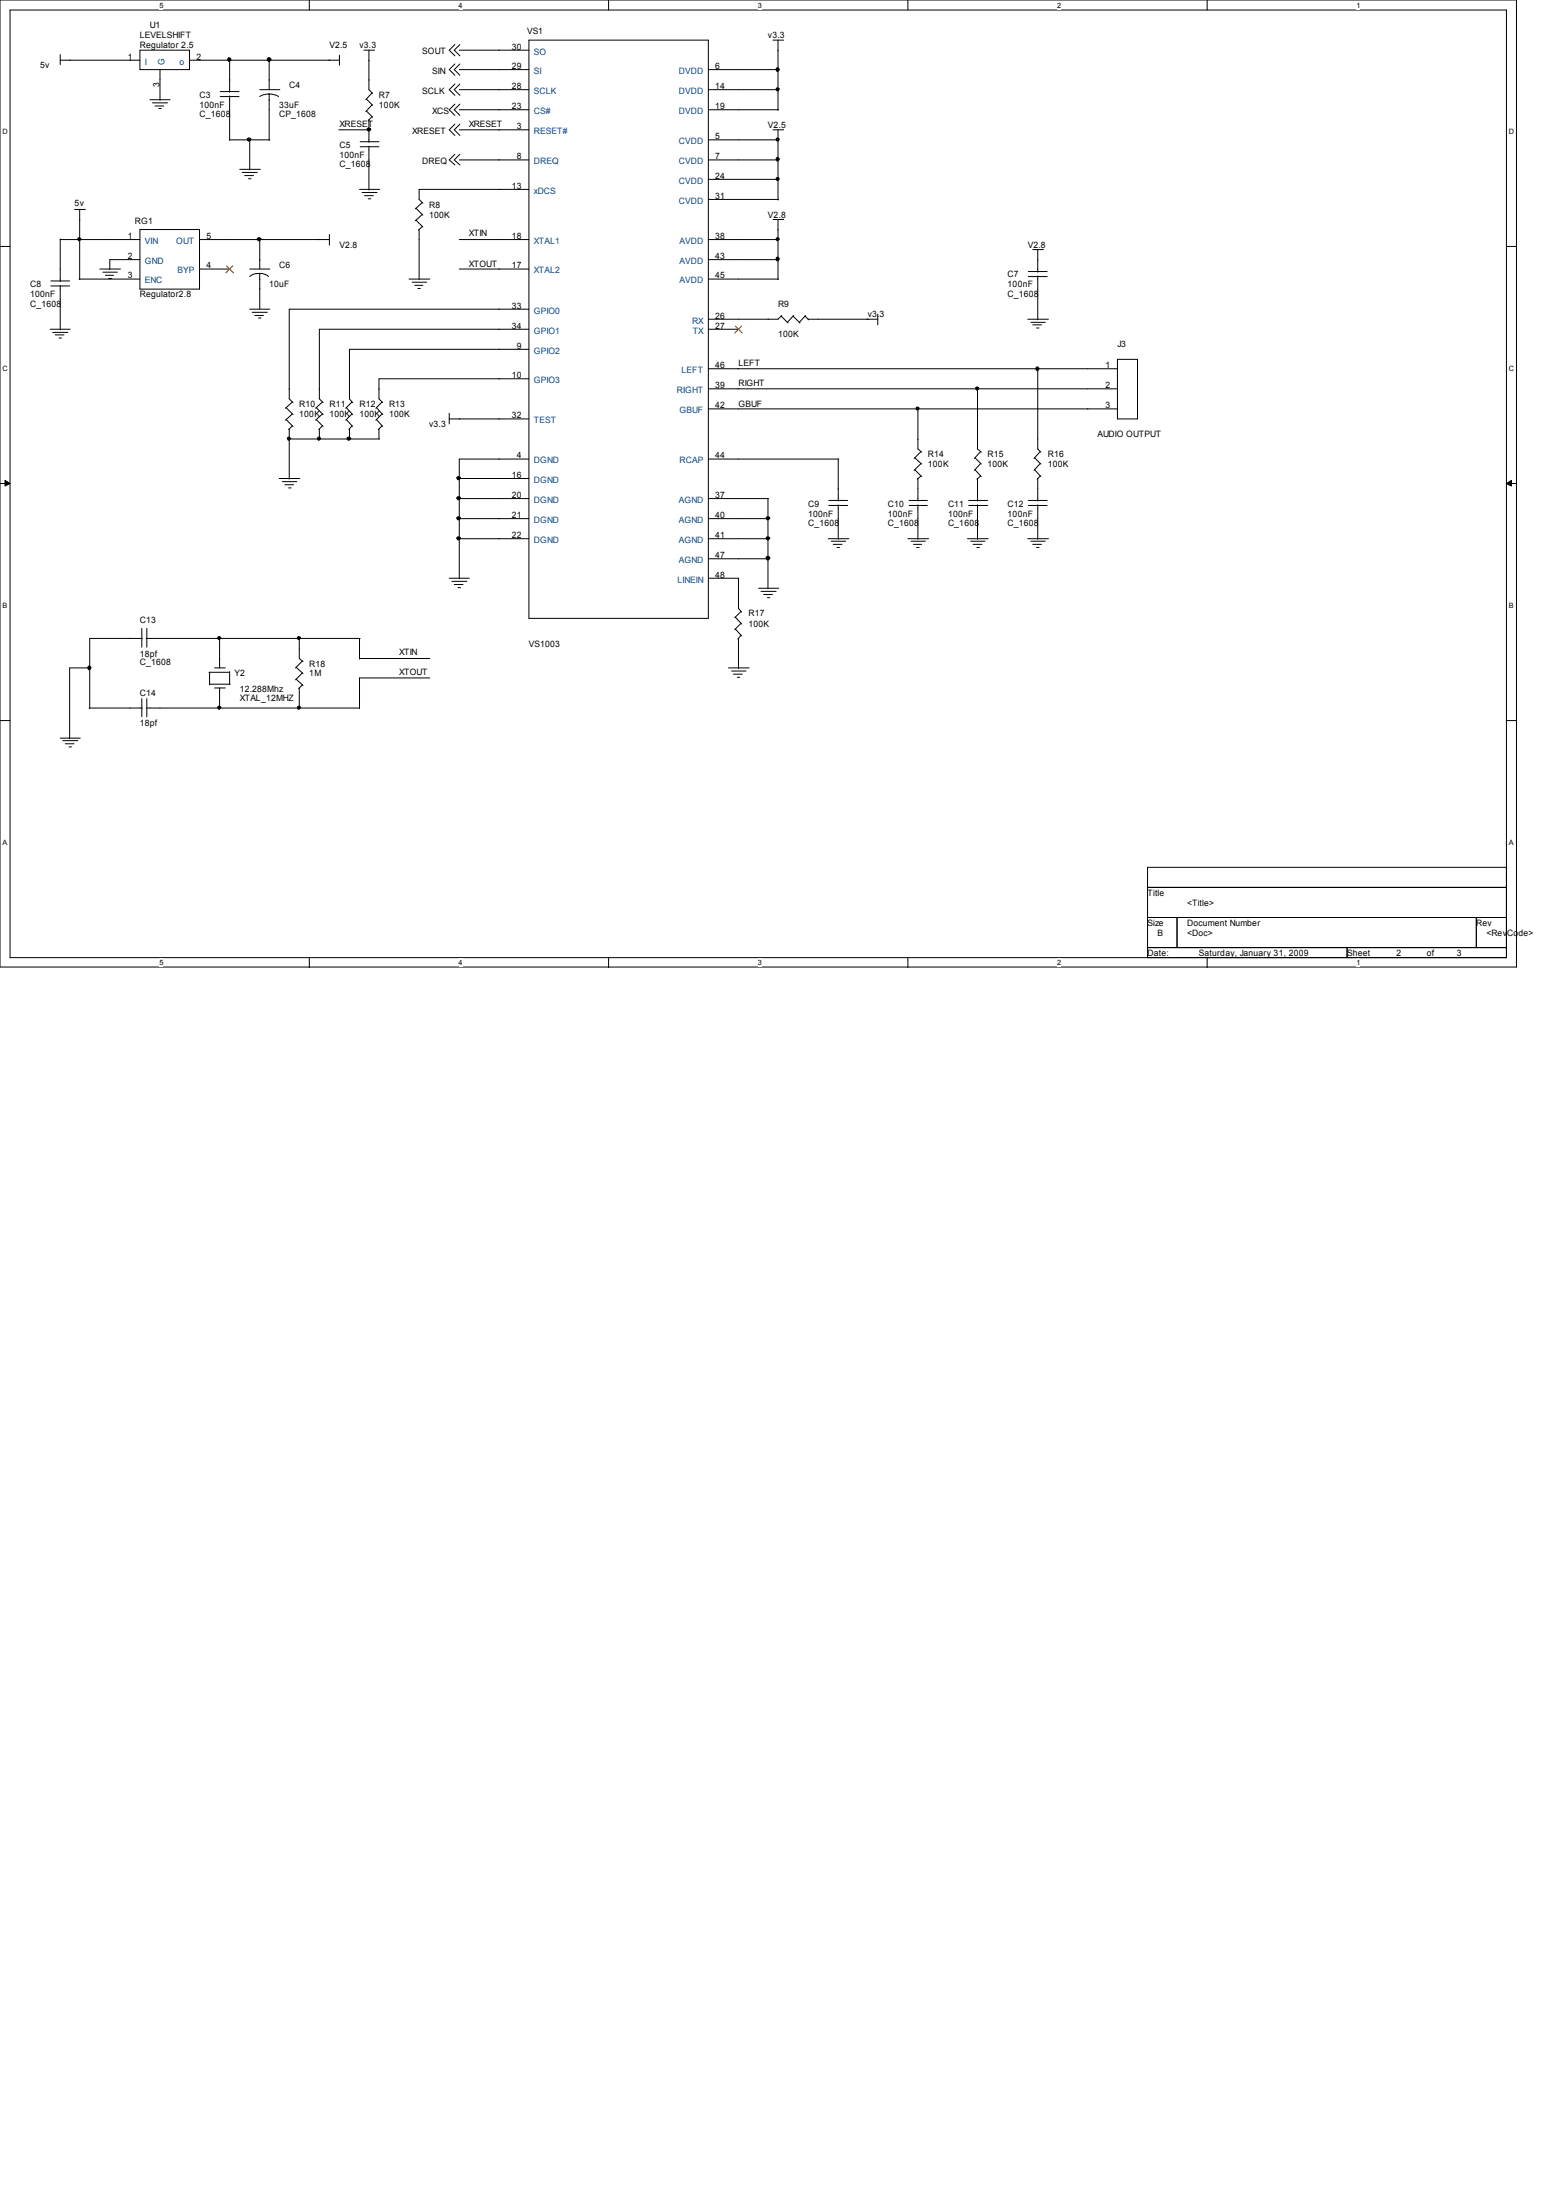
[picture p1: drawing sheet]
<svg xmlns="http://www.w3.org/2000/svg" width="210mm" height="297mm" viewBox="0 0 210 297" stroke-linecap="round" stroke-linejoin="round" font-family="sans-serif">
<path d="M0 0h204.6v130.6h-204.6zM1.4 1.4h201.9v127.9h-201.9z" fill="none" stroke="#000" stroke-width=".13"/>
<g fill="#fff">
<path d="M21.5 .2h.5v1.1h-.5z" fill-rule="evenodd"/>
<path d="M21.5 129.5h.5v1.1h-.5z" fill-rule="evenodd"/>
</g>
<path d="M41.7 0v1.4M41.7 129.3v1.3" fill="none" stroke="#000" stroke-width=".13"/>
<g fill="#fff">
<path d="M61.9 .2h.5v1.1h-.5z" fill-rule="evenodd"/>
<path d="M61.9 129.5h.5v1.1h-.5z" fill-rule="evenodd"/>
</g>
<path d="M82.1 0v1.4M82.1 129.3v1.3" fill="none" stroke="#000" stroke-width=".13"/>
<g fill="#fff">
<path d="M102.3 .2h.5v1.1h-.5z" fill-rule="evenodd"/>
<path d="M102.3 129.5h.5v1.1h-.5z" fill-rule="evenodd"/>
</g>
<path d="M122.5 0v1.4M122.5 129.3v1.3" fill="none" stroke="#000" stroke-width=".13"/>
<g fill="#fff">
<path d="M142.7 .2h.5v1.1h-.5z" fill-rule="evenodd"/>
<path d="M142.7 129.5h.5v1.1h-.5z" fill-rule="evenodd"/>
</g>
<path d="M162.9 0v1.4M162.9 129.3v1.3" fill="none" stroke="#000" stroke-width=".13"/>
<g fill="#fff">
<path d="M183 .2h.6v1.1h-.6z" fill-rule="evenodd"/>
<path d="M183 129.5h.6v1.1h-.6z" fill-rule="evenodd"/>
<path d="M.3 17.3h.6v1.1h-.6z" fill-rule="evenodd"/>
<path d="M203.6 17.3h.6v1.1h-.6z" fill-rule="evenodd"/>
<path d="M.3 49.2h.6v1.1h-.6z" fill-rule="evenodd"/>
<path d="M203.6 49.2h.6v1.1h-.6z" fill-rule="evenodd"/>
</g>
<path d="M0 33.3h1.4M203.3 33.3h1.3" fill="none" stroke="#000" stroke-width=".13"/>
<g fill="#fff">
<path d="M.3 81.2h.6v1.1h-.6z" fill-rule="evenodd"/>
<path d="M203.6 81.2h.6v1.1h-.6z" fill-rule="evenodd"/>
</g>
<path d="M0 65.3h1.4M203.3 65.3h1.3" fill="none" stroke="#000" stroke-width=".13"/>
<path d="M.7 64.9l.7 .4-.7 .3zM203.3 65.3l.7-.4v.7z" fill="#000" stroke="#000" stroke-width=".13"/>
<g fill="#fff">
<path d="M.3 113.2h.6v1.1h-.6z" fill-rule="evenodd"/>
<path d="M203.6 113.2h.6v1.1h-.6z" fill-rule="evenodd"/>
</g>
<g fill="none" stroke="#000" stroke-width=".13">
<path d="M8.1 8.1h10.8M8.1 7.4v1.3M18.9 6.8h6.7v2.6h-6.7zM20.2 13.5h2.7M20.6 13.9h2M20.9 14.3h1.2M21.4 14.6h.4M21.6 9.4v4.1M25.6 8.1h20.2M29.7 13h2.6M29.7 12.4h2.6M31 8.1v4.3"/>
<path d="M31 13v6M31 18.9h5.4M33.7 18.9v4M35.1 12.1h2.7M36.3 12.7l.7 .1 .6 .2M36.3 12.7a2.04 2.04 0 0 0-1.2 .3M36.3 8.1v4M36.3 12.7v6.3M45.7 17.5h4.1M45.8 7.5v1.3M48.6 19.8h2.5M48.6 19.1h2.5"/>
<path d="M49.1 6.8h1.4M49.4 13.4l.9 .8M49.4 15l.9 .8M49.8 6.8v5.3l.5 .5M49.8 16.2v3M49.8 19.7v6M50.2 12.5l-.8 1M50.2 14.1l-.8 1M50.2 15.7l-.5 .6M61.4 6l-.8 .8 .8 .7M61.4 8.6l-.8 .8 .8 .8M61.4 11.3l-.8 .8 .8 .8"/>
<path d="M61.4 14.1l-.8 .7 .8 .8M61.4 16.8l-.8 .7 .8 .8M62 17.5h9.4M62 6.8h9.4M62 9.4h9.4M62 12.1h9.4M62 14.8h9.4M62.1 6l-.8 .8 .8 .7M62.1 8.6l-.8 .8 .8 .8M62.1 11.3l-.8 .8 .8 .8M62.1 14.1l-.8 .7 .8 .8M62.1 16.8l-.8 .7 .8 .8"/>
<path d="M71.4 5.4h24.2v78.1h-24.2zM95.6 9.4h9.5M95.6 12.1h9.5M95.6 14.8h9.5M95.6 18.9h9.5M104.3 17.5h1.4M104.3 5.4h1.4M105 5.4v9.5M105 17.5v9.5M6.9 38.6h2.5M6.9 37.9h2.5M8.1 32.3v5.7"/>
<path d="M8.1 38.5v6M8.1 32.3h10.8M10.1 28.3h1.4M10.7 37.7h8.2M10.8 28.3v9.5M13.5 36.3h2.8M13.9 36.7h1.9M14.2 37.2h1.1M14.6 37.6h.5M18.9 31h8v8h-8zM18.9 35.1h-4.1v1.3M26.9 32.3h17.5"/>
<path d="M26.9 36.3h4.1M32.3 22.9h2.8M32.7 23.3h2M33 23.7h1.2M33.5 24.1h.4M33.7 36.3h2.7M35.1 36.9a1.58 1.58 0 0 1 1.1 .4M35.1 36.9h-.1a1.66 1.66 0 0 0-1.3 .4M35.1 32.3v4M35.1 36.9v4.8M44.4 31.7v1.4M48.5 25.6h2.7"/>
<path d="M48.9 26h2M49.2 26.4h1.2M49.7 26.8h.3M55.2 37.7h2.8M55.6 38.1h2M56 38.5h1.1M56.1 28.1l1 .9M56.1 29.7l1 .9M56.4 38.9h.3M56.6 31v6.8M57 27.3l-1 .9M57 29l-1 .8"/>
<path d="M57 30.6l-.5 .5M61.4 20.8l-.8 .8 .8 .7M62 32.3h9.4M62 36.3h9.4M62 21.6h9.4M62.1 20.8l-.8 .8 .8 .7M71.4 25.6h-14.8v1.3l.5 .5M95.6 37.7h9.5M95.6 32.3h9.5M95.6 21.6h9.5M95.6 24.2h9.5M95.6 26.9h9.5"/>
<path d="M95.6 35.1h9.5M104.3 29.6h1.4M105 29.6v8.2M138.8 37.3h2.5M138.8 36.7h2.5M139.4 33.7h1.4M140 33.7v3M140 37.3v5.9M6.8 44.4h2.7M7.1 44.9h2M7.5 45.2h1.1M8 45.6h.3"/>
<path d="M33.7 41.7h2.7M34 42.2h2.1M34.4 42.6h1.2M34.9 42.9h.3M38.6 55l.9 1M38.6 56.6l.9 1M39 57.9v6.8M39 59.3h12.2M39.5 54.3l-1 .8M39.5 55.9l-1 .8M39.5 57.5l-.6 .5M42.7 55l.9 1"/>
<path d="M42.7 56.6l.9 1M43.1 57.9v1.4M43.5 54.3l-.9 .8M43.5 55.9l-.9 .8M43.5 57.5l-.5 .5M46.7 55l.9 1M46.7 56.6l.9 1M47.2 57.9v1.4M47.5 54.3l-.8 .8M47.5 55.9l-.8 .8M47.5 57.5l-.4 .5M50.8 55l.8 1"/>
<path d="M50.8 56.6l.8 1M51.1 57.9v1.4M51.6 54.3l-.9 .8M51.6 55.9l-.9 .8M51.6 57.5l-.5 .5M60.6 56.6h10.8M60.6 55.8v1.4M71.4 44.4h-28.3v9.4l.5 .6M71.4 41.7h-32.4v12.1l.5 .6M71.4 47.2h-24.2v6.6l.4 .6M71.4 51.1h-20.3v2.7l.5 .6M95.6 44.4h4.1"/>
<path d="M95.6 49.8h55.2M95.6 52.5h55.2M95.6 55.2h55.2M105.4 42.7l.9 .9M105.5 42.6l-.5 .5h-9.4M107 42.7l.9 .9M107.1 42.6l-.8 .9M108.6 42.7l.5 .5M108.7 42.6l-.8 .9M109.1 43.1h9.3M118.4 42.4v1.5M123.9 55.2v5.4l.5 .4"/>
<path d="M131.9 52.4v8.2l.5 .4M138.7 43.1h2.8M139.1 43.5h2M139.4 43.9h1.1M139.9 44.3h.3M140 49.7v10.9l.5 .4M150.8 48.5h2.7v8.1h-2.7zM37.7 64.6h2.8M38.1 65h1.9M38.4 65.4h1.2M38.9 65.9h.4M60.6 78.1h2.7"/>
<path d="M61 78.5h2M61.3 78.9h1.2M61.8 79.3h.3M62 72.7h9.4M62 64.6h9.4M62 67.3h9.4M62 70h9.4M71.4 62h-9.4v16.1M95.6 78.1h4.1v4l.4 .5M95.6 72.7h8.1M95.6 62h17.6M95.6 67.3h8.1"/>
<path d="M95.6 70h8.1M95.6 75.4h8.1M102.4 79.4h2.7M102.7 79.8h2M103.6 67.3v12.2M111.8 72.7h2.8M111.8 68.2h2.6M111.8 67.6h2.6M112.2 73.1h1.9M112.4 73.5h1.2M112.9 73.9h.4M113.1 62v5.6"/>
<path d="M113.1 68.2v4.6M122.5 72.7h2.8M122.7 68.2h2.4M122.7 67.6h2.4M122.9 73.1h2M123.3 73.5h1.1M123.4 61.8l1 .9M123.4 63.4l1 .9M123.7 73.9h.3M123.9 64.6v3M123.9 68.2v4.6M124.3 61l-.9 .9"/>
<path d="M124.3 62.6l-.9 .9M124.3 64.3l-.5 .4M130.6 72.7h2.7M130.7 68.2h2.6M130.7 67.6h2.6M131 73.1h1.9M131.3 73.5h1.2M131.6 61.8l.8 .9M131.6 63.4l.8 .9M131.8 73.9h.4M131.9 64.6v3M131.9 68.2v4.6"/>
<path d="M132.3 61l-.8 .9M132.3 62.6l-.8 .9M132.3 64.3l-.5 .4M138.7 72.7h2.8M138.8 68.2h2.5M138.8 67.6h2.5M139.1 73.1h2M139.4 73.5h1.1M139.6 61.8l.9 .9M139.6 63.4l.9 .9M139.9 73.9h.3M140 64.6v3"/>
<path d="M140 68.2v4.6M140.4 61l-.9 .9M140.4 62.6l-.9 .9M140.4 64.3l-.4 .4M0 97.3h1.4M8.1 99.7h2.7M8.5 100h2M12 95.6h7.2M12.2 90.2h-2.8v9.5M19.1 84.8v2.6M19.1 94.3v2.5M19.2 86.2h-7.1v9.5"/>
<path d="M19.7 86.2h28.9M19.7 95.6h28.8M19.8 84.8v2.6M19.8 94.3v2.5M28.2 90.8h2.8M28.3 92.4h2.8M28.3 90.8v1.7M29 90.2h1.4M29 92.9h1.4M29.6 86.2v4M29.6 92.9v2.8M31 90.7v1.7"/>
<path d="M40 90.1l.9 .8M40 91.7l.9 .8M40.4 86.1v2.8l.5 .4M40.4 92.9v2.8M40.8 89.2l-.9 1M40.8 90.8l-.9 1M40.8 92.5l-.5 .5M48.5 86.2v2.8M48.5 88.9h9.5M58 91.5h-9.5v4.2M98.3 90.2h2.8M98.7 90.6h2"/>
<path d="M99 91h1.2M99.2 83.3l.9 .9M99.2 84.9l.9 1M99.5 91.4h.3M99.7 86.2v4.1M100 82.5l-.9 .9M100 84.2l-.9 .8M100 85.8l-.4 .5M103 80.3h1.2M103.5 80.7h.4M203.3 97.3h1.3M8.8 100.4h1.2"/>
<path d="M9.3 100.8h.4M154.9 117.1h48.4v12.2h-48.4zM154.9 119.8h48.4M154.9 123.9h48.4M154.9 127.9h48.4M158.8 123.9v4M181.8 127.9v1.4M199.2 123.9v4"/>
</g>
<path d="M30.6 35.9l.9 .9M31.4 35.9l-.9 .9M99.2 44l1 1M100.1 44l-1 1" fill="none" stroke="#804000" stroke-width=".13"/>
<g fill="#000" stroke="#000" stroke-width=".13">
<path d="M30.8 7.9h.3l.1 .1-.3 .3-.2-.3zM33.4 18.7l.2-.1 .3 .2-.3 .3-.2-.1zM36.2 7.8l.3 .1 .1 .1-.3 .3-.2-.3zM49.6 17.3h.2l.2 .1-.2 .3-.2-.1zM104.8 18.7h.3l.1 .1-.1 .2-.2 .1-.1-.1zM104.8 11.9h.3l.1 .1-.1 .2-.2 .1-.1-.1zM104.8 9.2h.3l.1 .2-.3 .3-.2-.3zM10.6 32.1h.2l.1 .2-.1 .1-.1 .1-.1-.1zM34.8 32.1h.2l.2 .2-.2 .2-.2-.1zM104.8 21.3h.3l.1 .2-.3 .3-.2-.3zM104.8 24h.3l.1 .1-.1 .2-.2 .1-.1-.1zM104.8 32.1h.3l.1 .2-.1 .1-.2 .1-.1-.1z"/>
<path d="M104.8 34.8h.3l.1 .2-.3 .2-.2-.2zM38.8 59.1h.3l.1 .1-.1 .1-.2 .1-.1-.1zM42.9 59.1h.3l.1 .1-.1 .1-.2 .1-.1-.1zM46.9 59.1l.2-.1 .2 .2-.2 .2-.2-.1zM123.7 55h.2l.1 .1-.1 .2-.1 .1-.1-.1zM131.7 52.3h.3l.1 .1-.1 .2-.2 .1-.1-.1zM139.8 49.6h.3l.1 .2-.2 .2-.2-.2zM61.7 64.4l.2-.1 .2 .2-.2 .3-.2-.1zM61.7 69.8h.2l.2 .1-.2 .3-.2-.1zM61.7 72.5h.2l.2 .1-.2 .3-.2-.1zM61.7 67.1h.2l.2 .1-.2 .3-.2-.1zM103.4 69.8h.2l.3 .1-.3 .3-.2-.1z"/>
<path d="M103.4 72.5h.2l.3 .1-.3 .3-.2-.1zM103.4 75.2l.2-.1 .3 .3-.3 .2-.2-.1zM11.9 90h.3l.1 .2-.3 .2-.1-.2zM29.4 86h.3l.1 .1-.1 .2-.2 .1-.1-.1zM29.4 95.4h.3l.1 .1-.1 .2-.2 .1-.1-.1zM40.2 86h.3l.1 .1-.1 .2-.2 .1-.1-.1zM40.2 95.4h.3l.1 .1-.1 .2-.2 .1-.1-.1z"/>
</g>
<g font-size="1.2">
<text x="18.9" y="5.2">LEVELSHIFT</text>
<text x="20.2" y="3.8">U1</text>
<text x="71.1" y="4.6">VS1</text>
<text x="103.6" y="5.2">v3.3</text>
<text x="5.4" y="9.2">5v</text>
<text x="17.3" y="8">1</text>
<text x="18.9" y="6.5">Regulator 2.5</text>
<text x="21.5" y="11.8" transform="rotate(-90 21.5 11.8)">3</text>
<text x="26.5" y="8">2</text>
<text x="39" y="11.9">C4</text>
<text x="44.4" y="6.5">V2.5</text>
<text x="48.5" y="6.5">v3.3</text>
<text x="57" y="7.3">SOUT</text>
<text x="58.3" y="10">SIN</text>
<text x="69.1" y="6.7">30</text>
<text x="69.1" y="9.3">29</text>
<text x="96.5" y="9.3">6</text>
<text x="26.9" y="13.2">C3</text>
<text x="26.9" y="14.6">100nF</text>
<text x="26.9" y="15.7">C_1608</text>
<text x="37.7" y="14.6">33uF</text>
<text x="37.7" y="15.7">CP_1608</text>
<text x="45.8" y="17.1">XRESET</text>
<text x="51.1" y="13.2">R7</text>
<text x="51.1" y="14.6">100K</text>
<text x="57" y="12.7">SCLK</text>
<text x="58.3" y="15.4">XCS</text>
<text x="63.2" y="17.1">XRESET</text>
<text x="69.1" y="12">28</text>
<text x="69.1" y="14.7">23</text>
<text x="69.8" y="17.4">3</text>
<text x="96.5" y="12">14</text>
<text x="96.5" y="14.7">19</text>
<text x="103.6" y="17.3">V2.5</text>
<text x="45.8" y="20">C5</text>
<text x="45.8" y="21.3">100nF</text>
<text x="45.8" y="22.5">C_1608</text>
<text x="55.6" y="18">XRESET</text>
<text x="57" y="22.1">DREQ</text>
<text x="69.8" y="21.5">8</text>
<text x="96.5" y="18.8">5</text>
<text x="96.5" y="21.5">7</text>
<text x="10.1" y="27.8">5v</text>
<text x="57.9" y="28">R8</text>
<text x="57.9" y="29.4">100K</text>
<text x="69.1" y="25.5">13</text>
<text x="96.5" y="24.1">24</text>
<text x="96.5" y="26.8">31</text>
<text x="103.6" y="29.4">V2.8</text>
<text x="17.3" y="32.3">1</text>
<text x="17.3" y="35">2</text>
<text x="18.2" y="30.2">RG1</text>
<text x="27.9" y="32.3">5</text>
<text x="45.8" y="33.4">V2.8</text>
<text x="63.2" y="36">XTOUT</text>
<text x="63.2" y="31.9">XTIN</text>
<text x="69.1" y="32.3">18</text>
<text x="96.5" y="32.3">38</text>
<text x="96.5" y="35">43</text>
<text x="138.7" y="33.4">V2.8</text>
<text x="4.1" y="38.8">C8</text>
<text x="4.1" y="40.1">100nF</text>
<text x="4.1" y="41.4">C_1608</text>
<text x="17.3" y="37.6">3</text>
<text x="18.9" y="40.1">Regulator2.8</text>
<text x="27.9" y="36.2">4</text>
<text x="36.3" y="38.8">10uF</text>
<text x="37.7" y="36.2">C6</text>
<text x="69.1" y="36.2">17</text>
<text x="69.1" y="41.7">33</text>
<text x="96.5" y="37.6">45</text>
<text x="105" y="41.5">R9</text>
<text x="136" y="37.4">C7</text>
<text x="136" y="38.8">100nF</text>
<text x="136" y="40">C_1608</text>
<text x="69.1" y="44.4">34</text>
<text x="69.8" y="47.1">9</text>
<text x="96.5" y="43">26</text>
<text x="96.5" y="44.4">27</text>
<text x="105" y="45.6">100K</text>
<text x="117.1" y="42.8">v3.3</text>
<text x="150.8" y="46.9">J3</text>
<text x="69.1" y="51.1">10</text>
<text x="96.5" y="49.7">46</text>
<text x="96.5" y="52.4">39</text>
<text x="99.7" y="49.4">LEFT</text>
<text x="99.7" y="52.2">RIGHT</text>
<text x="149.2" y="49.7">1</text>
<text x="149.2" y="52.4">2</text>
<text x="40.4" y="54.9">R10</text>
<text x="40.4" y="56.3">100K</text>
<text x="44.4" y="54.9">R11</text>
<text x="44.4" y="56.3">100K</text>
<text x="48.5" y="54.9">R12</text>
<text x="48.5" y="56.3">100K</text>
<text x="52.5" y="54.9">R13</text>
<text x="52.5" y="56.3">100K</text>
<text x="57.9" y="57.7">v3.3</text>
<text x="69.1" y="56.5">32</text>
<text x="96.5" y="55.1">42</text>
<text x="99.7" y="54.9">GBUF</text>
<text x="148.1" y="59">AUDIO OUTPUT</text>
<text x="149.2" y="55.1">3</text>
<text x="69.1" y="64.5">16</text>
<text x="69.8" y="61.9">4</text>
<text x="96.5" y="61.9">44</text>
<text x="125.2" y="61.7">R14</text>
<text x="125.2" y="63.1">100K</text>
<text x="133.3" y="61.7">R15</text>
<text x="133.3" y="63.1">100K</text>
<text x="141.4" y="61.7">R16</text>
<text x="141.4" y="63.1">100K</text>
<text x="69.1" y="67.2">20</text>
<text x="69.1" y="69.9">21</text>
<text x="96.5" y="67.2">37</text>
<text x="96.5" y="69.9">40</text>
<text x="109.1" y="68.4">C9</text>
<text x="109.1" y="69.8">100nF</text>
<text x="109.1" y="71">C_1608</text>
<text x="119.8" y="68.4">C10</text>
<text x="119.8" y="69.8">100nF</text>
<text x="119.8" y="71">C_1608</text>
<text x="127.9" y="68.4">C11</text>
<text x="127.9" y="69.8">100nF</text>
<text x="127.9" y="71">C_1608</text>
<text x="136" y="68.4">C12</text>
<text x="136" y="69.8">100nF</text>
<text x="136" y="71">C_1608</text>
<text x="69.1" y="72.6">22</text>
<text x="96.5" y="72.6">41</text>
<text x="96.5" y="75.4">47</text>
<text x="96.5" y="78">48</text>
<text x="101" y="83.2">R17</text>
<text x="18.9" y="84.2">C13</text>
<text x="18.9" y="88.6">18pf</text>
<text x="18.9" y="89.8">C_1608</text>
<text x="53.8" y="88.5">XTIN</text>
<text x="71.4" y="87.3">VS1003</text>
<text x="101" y="84.6">100K</text>
<text x="18.9" y="94">C14</text>
<text x="31.7" y="91.3">Y2</text>
<text x="32.3" y="93.5">12.288Mhz</text>
<text x="32.3" y="94.7">XTAL_12MHZ</text>
<text x="41.7" y="90">R18</text>
<text x="41.7" y="91.3">1M</text>
<text x="53.8" y="91.2">XTOUT</text>
<text x="18.9" y="98">18pf</text>
<text x="154.9" y="120.9">Title</text>
<text x="154.9" y="125">Size</text>
<text x="160.2" y="122.3">&lt;Title&gt;</text>
<text x="160.2" y="125">Document Number</text>
<text x="199.2" y="125">Rev</text>
<text x="154.9" y="129">Date:</text>
<text x="156.2" y="126.3">B</text>
<text x="160.2" y="126.3">&lt;Doc&gt;</text>
<text x="161.8" y="129">Saturday, January 31, 2009</text>
<text x="181.8" y="129">Sheet</text>
<text x="188.5" y="129">2</text>
<text x="192.5" y="129">of</text>
<text x="196.6" y="129">3</text>
<text x="200.6" y="126.3">&lt;Rev</text>
<text x="203.4" y="126.3">Co</text>
<text x="204.9" y="126.3">de&gt;</text>
</g>
<g font-size="1.2" fill="#004080">
<text x="19.6" y="8.7">I</text>
<text x="22.2" y="8.7" transform="rotate(-90 22.2 8.7)">G</text>
<text x="24.2" y="8.7">o</text>
<text x="72.1" y="7.4">SO</text>
<text x="72.1" y="10">SI</text>
<text x="91.6" y="10">DVDD</text>
<text x="72.1" y="12.7">SCLK</text>
<text x="72.1" y="15.4">CS#</text>
<text x="91.6" y="12.7">DVDD</text>
<text x="91.6" y="15.4">DVDD</text>
<text x="72.1" y="18.1">RESET#</text>
<text x="72.1" y="22.2">DREQ</text>
<text x="91.6" y="19.5">CVDD</text>
<text x="91.6" y="22.2">CVDD</text>
<text x="72.1" y="26.2">xDCS</text>
<text x="91.6" y="24.8">CVDD</text>
<text x="91.6" y="27.5">CVDD</text>
<text x="19.6" y="32.9">VIN</text>
<text x="19.6" y="35.6">GND</text>
<text x="23.8" y="32.9">OUT</text>
<text x="72.1" y="32.9">XTAL1</text>
<text x="91.7" y="32.9">AVDD</text>
<text x="91.7" y="35.6">AVDD</text>
<text x="19.6" y="38.3">ENC</text>
<text x="24" y="36.9">BYP</text>
<text x="72.1" y="36.9">XTAL2</text>
<text x="91.7" y="38.3">AVDD</text>
<text x="72.1" y="42.3">GPIO0</text>
<text x="72.1" y="45">GPIO1</text>
<text x="72.1" y="47.8">GPIO2</text>
<text x="93.4" y="43.7">RX</text>
<text x="93.5" y="45">TX</text>
<text x="72.1" y="51.7">GPIO3</text>
<text x="91.4" y="53.1">RIGHT</text>
<text x="91.9" y="50.4">LEFT</text>
<text x="72.1" y="57.1">TEST</text>
<text x="91.7" y="55.8">GBUF</text>
<text x="72.1" y="62.6">DGND</text>
<text x="72.1" y="65.2">DGND</text>
<text x="91.7" y="62.6">RCAP</text>
<text x="72.1" y="67.9">DGND</text>
<text x="72.1" y="70.6">DGND</text>
<text x="91.6" y="67.9">AGND</text>
<text x="91.6" y="70.6">AGND</text>
<text x="72.1" y="73.3">DGND</text>
<text x="91.6" y="73.3">AGND</text>
<text x="91.6" y="76">AGND</text>
<text x="91.4" y="78.7">LINEIN</text>
</g>
<g font-size="1">
<text x="21.5" y="1">5</text>
<text x="61.9" y="1">4</text>
<text x="102.3" y="1">3</text>
<text x="142.7" y="1">2</text>
<text x="183" y="1">1</text>
<text x=".3" y="18.1">D</text>
<text x="203.6" y="18.1">D</text>
<text x=".3" y="50">C</text>
<text x="203.6" y="50">C</text>
<text x=".3" y="82">B</text>
<text x="203.6" y="82">B</text>
<text x=".3" y="114">A</text>
<text x="203.6" y="114">A</text>
<text x="21.5" y="130.3">5</text>
<text x="61.9" y="130.3">4</text>
<text x="102.3" y="130.3">3</text>
<text x="142.7" y="130.3">2</text>
<text x="183" y="130.3">1</text>
</g>
</svg>
